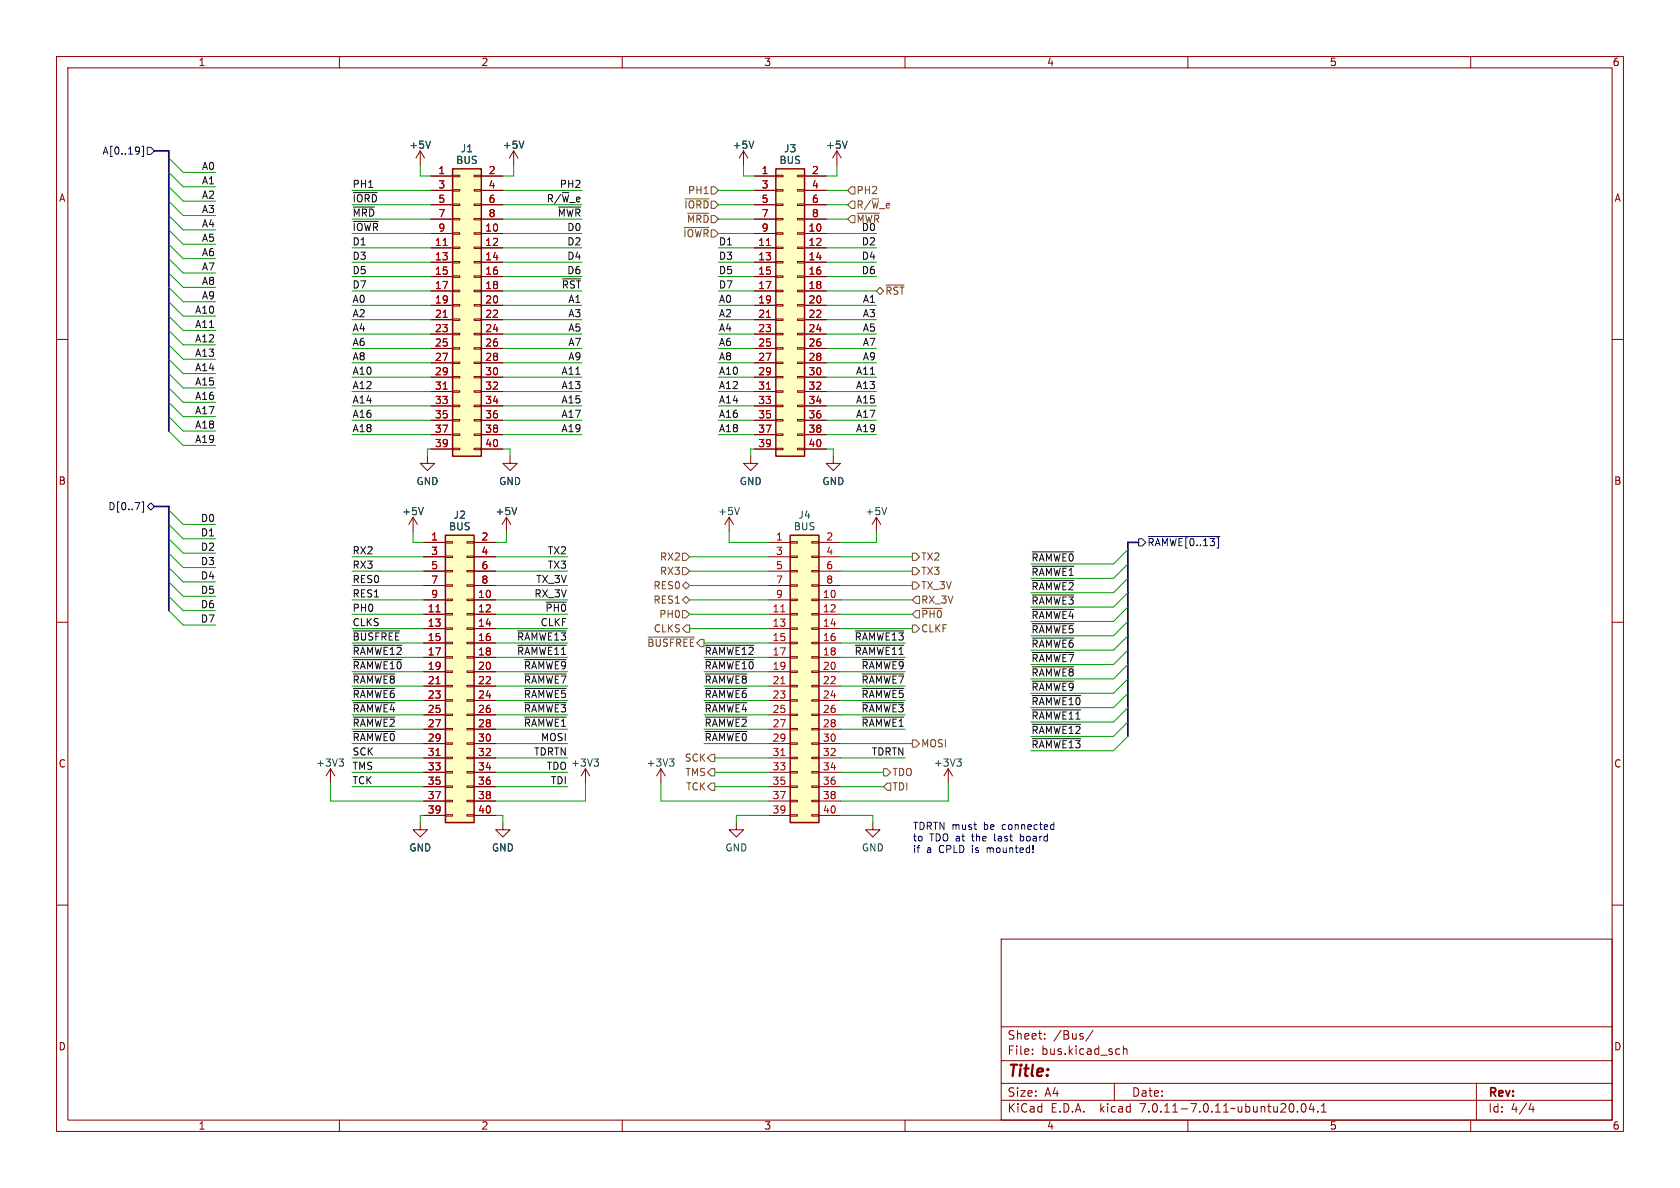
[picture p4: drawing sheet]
<svg xmlns="http://www.w3.org/2000/svg" width="297mm" height="210mm" viewBox="0 0 297 210" stroke-linecap="round" stroke-linejoin="round" font-family="sans-serif">
<g fill="none" stroke="#840000" stroke-width=".18">
<path d="M10 10h277v190h-277zM12 12h273v186h-273zM60 10v2M110 10v2M160 10v2M210 10v2M260 10v2M74.3 26.7l-.8 1.2M74.3 26.7v2.5M74.3 26.7l.8 1.2M76.2 31.1h3.8M76.2 33.7h3.8"/>
<path d="M76.2 36.2h3.8M76.2 38.7h3.8M80 38.6h1.3v.3h-1.3zM80 36.1h1.3v.2h-1.3zM80 33.5h1.3v.3h-1.3zM80 31h1.3v.2h-1.3zM83.8 38.6h1.3v.3h-1.3zM83.8 36.1h1.3v.2h-1.3zM83.8 33.5h1.3v.3h-1.3zM83.8 31h1.3v.2h-1.3zM85.1 31.1h3.8M85.1 33.7h3.8"/>
<path d="M85.1 36.2h3.8M85.1 38.7h3.8M90.8 26.7l.8 1.2M90.8 26.7v2.5M90.8 26.7l-.8 1.2M131.4 26.7l-.7 1.2M131.4 26.7v2.5M131.4 26.7l.8 1.2M133.3 31.1h3.9M133.3 33.7h3.9M133.3 36.2h3.9M133.3 38.7h3.9"/>
<path d="M137.2 38.6h1.2v.3h-1.2zM137.2 36.1h1.2v.2h-1.2zM137.2 33.5h1.2v.3h-1.2zM137.2 31h1.2v.2h-1.2zM141 38.6h1.2v.3h-1.2zM141 36.1h1.2v.2h-1.2zM141 33.5h1.2v.3h-1.2zM141 31h1.2v.2h-1.2zM142.2 31.1h3.8M142.2 33.7h3.8M142.2 36.2h3.8M142.2 38.7h3.8"/>
<path d="M148 26.7l.7 1.2M148 26.7v2.5M148 26.7l-.8 1.2M10 60h2M76.2 41.3h3.8M76.2 43.8h3.8M76.2 46.4h3.8M76.2 48.9h3.8M76.2 51.4h3.8M76.2 54h3.8M76.2 56.5h3.8M76.2 59.1h3.8"/>
<path d="M80 58.9h1.3v.3h-1.3zM80 56.4h1.3v.2h-1.3zM80 53.8h1.3v.3h-1.3zM80 51.3h1.3v.3h-1.3zM80 48.8h1.3v.2h-1.3zM80 46.2h1.3v.3h-1.3zM80 43.7h1.3v.2h-1.3zM80 41.1h1.3v.3h-1.3zM83.8 58.9h1.3v.3h-1.3zM83.8 56.4h1.3v.2h-1.3zM83.8 53.8h1.3v.3h-1.3zM83.8 51.3h1.3v.3h-1.3z"/>
<path d="M83.8 48.8h1.3v.2h-1.3zM83.8 46.2h1.3v.3h-1.3zM83.8 43.7h1.3v.2h-1.3zM83.8 41.1h1.3v.3h-1.3zM85.1 41.3h3.8M85.1 43.8h3.8M85.1 46.4h3.8M85.1 48.9h3.8M85.1 51.4h3.8M85.1 54h3.8M85.1 56.5h3.8M85.1 59.1h3.8"/>
<path d="M133.3 41.3h3.9M133.3 43.8h3.9M133.3 46.4h3.9M133.3 48.9h3.9M133.3 51.4h3.9M133.3 54h3.9M133.3 56.5h3.9M133.3 59.1h3.9M137.2 58.9h1.2v.3h-1.2zM137.2 56.4h1.2v.2h-1.2zM137.2 53.8h1.2v.3h-1.2zM137.2 51.3h1.2v.3h-1.2z"/>
<path d="M137.2 48.8h1.2v.2h-1.2zM137.2 46.2h1.2v.3h-1.2zM137.2 43.7h1.2v.2h-1.2zM137.2 41.1h1.2v.3h-1.2zM141 58.9h1.2v.3h-1.2zM141 56.4h1.2v.2h-1.2zM141 53.8h1.2v.3h-1.2zM141 51.3h1.2v.3h-1.2zM141 48.8h1.2v.2h-1.2zM141 46.2h1.2v.3h-1.2zM141 43.7h1.2v.2h-1.2zM141 41.1h1.2v.3h-1.2z"/>
<path d="M142.2 41.3h3.8M142.2 43.8h3.8M142.2 46.4h3.8M142.2 48.9h3.8M142.2 51.4h3.8M142.2 54h3.8M142.2 56.5h3.8M142.2 59.1h3.8M285 60h2M76.2 61.6h3.8M76.2 64.1h3.8M76.2 66.7h3.8"/>
<path d="M76.2 69.2h3.8M76.2 71.8h3.8M76.2 74.3h3.8M76.2 76.8h3.8M76.2 79.4h3.8M80 79.2h1.3v.3h-1.3zM80 76.7h1.3v.3h-1.3zM80 74.2h1.3v.2h-1.3zM80 71.6h1.3v.3h-1.3zM80 69.1h1.3v.2h-1.3zM80 66.5h1.3v.3h-1.3zM80 64h1.3v.3h-1.3z"/>
<path d="M80 61.5h1.3v.2h-1.3zM83.8 79.2h1.3v.3h-1.3zM83.8 76.7h1.3v.3h-1.3zM83.8 74.2h1.3v.2h-1.3zM83.8 71.6h1.3v.3h-1.3zM83.8 69.1h1.3v.2h-1.3zM83.8 66.5h1.3v.3h-1.3zM83.8 64h1.3v.3h-1.3zM83.8 61.5h1.3v.2h-1.3zM85.1 61.6h3.8M85.1 64.1h3.8M85.1 66.7h3.8"/>
<path d="M85.1 69.2h3.8M85.1 71.8h3.8M85.1 74.3h3.8M85.1 76.8h3.8M85.1 79.4h3.8M133.3 61.6h3.9M133.3 64.1h3.9M133.3 66.7h3.9M133.3 69.2h3.9M133.3 71.8h3.9M133.3 74.3h3.9M133.3 76.8h3.9"/>
<path d="M133.3 79.4h3.9M137.2 79.2h1.2v.3h-1.2zM137.2 76.7h1.2v.3h-1.2zM137.2 74.2h1.2v.2h-1.2zM137.2 71.6h1.2v.3h-1.2zM137.2 69.1h1.2v.2h-1.2zM137.2 66.5h1.2v.3h-1.2zM137.2 64h1.2v.3h-1.2zM137.2 61.5h1.2v.2h-1.2zM141 79.2h1.2v.3h-1.2zM141 76.7h1.2v.3h-1.2zM141 74.2h1.2v.2h-1.2z"/>
<path d="M141 71.6h1.2v.3h-1.2zM141 69.1h1.2v.2h-1.2zM141 66.5h1.2v.3h-1.2zM141 64h1.2v.3h-1.2zM141 61.5h1.2v.2h-1.2zM142.2 61.6h3.8M142.2 64.1h3.8M142.2 66.7h3.8M142.2 69.2h3.8M142.2 71.8h3.8M142.2 74.3h3.8M142.2 76.8h3.8"/>
<path d="M142.2 79.4h3.8M73 91.4l-.7 1.3M73 91.4v2.6M73 91.4l.8 1.3M74.9 95.9h3.8M74.9 98.4h3.8M75.6 80.6v1.3h1.2l-1.2 1.3-1.3-1.3h1.3M78.7 98.3h1.3v.3h-1.3zM78.7 95.8h1.3v.2h-1.3zM82.5 98.3h1.3v.3h-1.3zM82.5 95.8h1.3v.2h-1.3zM83.8 95.9h3.8"/>
<path d="M83.8 98.4h3.8M89.5 91.4l.8 1.3M89.5 91.4v2.6M89.5 91.4l-.7 1.3M90.2 80.6v1.3h1.2l-1.2 1.3-1.3-1.3h1.3M128.9 91.4l-.8 1.3M128.9 91.4v2.6M128.9 91.4l.8 1.3M132.7 80.6v1.3h1.3l-1.3 1.3-1.3-1.3h1.3M135.9 95.9h3.8M135.9 98.4h3.8M139.7 98.3h1.3v.3h-1.3z"/>
<path d="M139.7 95.8h1.3v.2h-1.3zM143.5 98.3h1.3v.3h-1.3zM143.5 95.8h1.3v.2h-1.3zM144.8 95.9h3.8M144.8 98.4h3.8M147.3 80.6v1.3h1.3l-1.3 1.3-1.3-1.3h1.3M154.9 91.4l.8 1.3M154.9 91.4v2.6M154.9 91.4l-.7 1.3M10 110h2M74.9 106h3.8M74.9 108.6h3.8"/>
<path d="M74.9 111.1h3.8M74.9 113.7h3.8M74.9 116.2h3.8M74.9 118.7h3.8M74.9 101h3.8M74.9 103.5h3.8M78.7 118.6h1.3v.3h-1.3zM78.7 116.1h1.3v.2h-1.3zM78.7 113.5h1.3v.3h-1.3zM78.7 111h1.3v.3h-1.3zM78.7 108.5h1.3v.2h-1.3zM78.7 105.9h1.3v.3h-1.3z"/>
<path d="M78.7 103.4h1.3v.2h-1.3zM78.7 100.8h1.3v.3h-1.3zM82.5 118.6h1.3v.3h-1.3zM82.5 116.1h1.3v.2h-1.3zM82.5 113.5h1.3v.3h-1.3zM82.5 111h1.3v.3h-1.3zM82.5 108.5h1.3v.2h-1.3zM82.5 105.9h1.3v.3h-1.3zM82.5 103.4h1.3v.2h-1.3zM82.5 100.8h1.3v.3h-1.3zM83.8 106h3.8M83.8 108.6h3.8"/>
<path d="M83.8 111.1h3.8M83.8 113.7h3.8M83.8 116.2h3.8M83.8 118.7h3.8M83.8 101h3.8M83.8 103.5h3.8M135.9 106h3.8M135.9 108.6h3.8M135.9 111.1h3.8M135.9 113.7h3.8M135.9 116.2h3.8M135.9 118.7h3.8"/>
<path d="M135.9 101h3.8M135.9 103.5h3.8M139.7 118.6h1.3v.3h-1.3zM139.7 116.1h1.3v.2h-1.3zM139.7 113.5h1.3v.3h-1.3zM139.7 111h1.3v.3h-1.3zM139.7 108.5h1.3v.2h-1.3zM139.7 105.9h1.3v.3h-1.3zM139.7 103.4h1.3v.2h-1.3zM139.7 100.8h1.3v.3h-1.3zM143.5 118.6h1.3v.3h-1.3zM143.5 116.1h1.3v.2h-1.3z"/>
<path d="M143.5 113.5h1.3v.3h-1.3zM143.5 111h1.3v.3h-1.3zM143.5 108.5h1.3v.2h-1.3zM143.5 105.9h1.3v.3h-1.3zM143.5 103.4h1.3v.2h-1.3zM143.5 100.8h1.3v.3h-1.3zM144.8 106h3.8M144.8 108.6h3.8M144.8 111.1h3.8M144.8 113.7h3.8M144.8 116.2h3.8M144.8 118.7h3.8"/>
<path d="M144.8 101h3.8M144.8 103.5h3.8M285 110h2M58.4 135.9l-.7 1.3M58.4 135.9v2.5M58.4 135.9l.8 1.3M74.9 121.3h3.8M74.9 123.8h3.8M74.9 126.4h3.8M74.9 128.9h3.8M74.9 131.4h3.8M74.9 134h3.8"/>
<path d="M74.9 136.5h3.8M74.9 139.1h3.8M78.7 138.9h1.3v.3h-1.3zM78.7 136.4h1.3v.3h-1.3zM78.7 133.9h1.3v.2h-1.3zM78.7 131.3h1.3v.3h-1.3zM78.7 128.8h1.3v.2h-1.3zM78.7 126.2h1.3v.3h-1.3zM78.7 123.7h1.3v.3h-1.3zM78.7 121.2h1.3v.2h-1.3zM82.5 138.9h1.3v.3h-1.3zM82.5 136.4h1.3v.3h-1.3z"/>
<path d="M82.5 133.9h1.3v.2h-1.3zM82.5 131.3h1.3v.3h-1.3zM82.5 128.8h1.3v.2h-1.3zM82.5 126.2h1.3v.3h-1.3zM82.5 123.7h1.3v.3h-1.3zM82.5 121.2h1.3v.2h-1.3zM83.8 121.3h3.8M83.8 123.8h3.8M83.8 126.4h3.8M83.8 128.9h3.8M83.8 131.4h3.8M83.8 134h3.8"/>
<path d="M83.8 136.5h3.8M83.8 139.1h3.8M103.5 135.9l-.8 1.3M103.5 135.9v2.5M103.5 135.9l.8 1.3M116.8 135.9l-.7 1.3M116.8 135.9v2.5M116.8 135.9l.8 1.3M135.9 121.3h3.8M135.9 123.8h3.8M135.9 126.4h3.8M135.9 128.9h3.8"/>
<path d="M135.9 131.4h3.8M135.9 134h3.8M135.9 136.5h3.8M135.9 139.1h3.8M139.7 138.9h1.3v.3h-1.3zM139.7 136.4h1.3v.3h-1.3zM139.7 133.9h1.3v.2h-1.3zM139.7 131.3h1.3v.3h-1.3zM139.7 128.8h1.3v.2h-1.3zM139.7 126.2h1.3v.3h-1.3zM139.7 123.7h1.3v.3h-1.3zM139.7 121.2h1.3v.2h-1.3z"/>
<path d="M143.5 138.9h1.3v.3h-1.3zM143.5 136.4h1.3v.3h-1.3zM143.5 133.9h1.3v.2h-1.3zM143.5 131.3h1.3v.3h-1.3zM143.5 128.8h1.3v.2h-1.3zM143.5 126.2h1.3v.3h-1.3zM143.5 123.7h1.3v.3h-1.3zM143.5 121.2h1.3v.2h-1.3zM144.8 121.3h3.8M144.8 123.8h3.8M144.8 126.4h3.8M144.8 128.9h3.8"/>
<path d="M144.8 131.4h3.8M144.8 134h3.8M144.8 136.5h3.8M144.8 139.1h3.8M167.6 135.9l-.7 1.3M167.6 135.9v2.5M167.6 135.9l.8 1.3M10 160h2M74.3 145.4v1.3h1.3l-1.3 1.3-1.3-1.3h1.3M74.9 141.6h3.8M74.9 144.1h3.8M78.7 144h1.3v.3h-1.3z"/>
<path d="M78.7 141.5h1.3v.2h-1.3zM82.5 144h1.3v.3h-1.3zM82.5 141.5h1.3v.2h-1.3zM83.8 141.6h3.8M83.8 144.1h3.8M88.9 145.4v1.3h1.3l-1.3 1.3-1.3-1.3h1.3M130.2 145.4v1.3h1.2l-1.2 1.3-1.3-1.3h1.3M135.9 141.6h3.8M135.9 144.1h3.8M139.7 144h1.3v.3h-1.3zM139.7 141.5h1.3v.2h-1.3zM143.5 144h1.3v.3h-1.3z"/>
<path d="M143.5 141.5h1.3v.2h-1.3zM144.8 141.6h3.8M144.8 144.1h3.8M154.3 145.4v1.3h1.3l-1.3 1.3-1.3-1.3h1.3M285 160h2M177 166h108v32h-108zM60 198v2M110 198v2M160 198v2M177 194.5h108M177 191.5h108M177 187.5h108"/>
<path d="M177 181.5h108M182.5 186.3v.1M182.5 185.5v.1M184.7 183.6v.1M184.7 182.8v.1M193.2 182.1l-1.2 2M197 191.5v3M197.8 185.4l.2 .1M198 186.3l-.2 .1M198.6 184.9v1.5M198.6 185.5l.2-.1 .4 .1v.9M210 198v2"/>
<path d="M229.4 196.5v.1M230.2 195.2l.2-.1a.81 .81 0 0 1 .6 .6 .81 .81 0 0 1-.3 .8l-.2 .1a.81 .81 0 0 1-.3-1.4zM231.8 195l-.3 1.1h.9M232.2 195.6v1M233 196.5v.1M233.6 196.6h.9M233.6 195.5l.4-.4v1.5M260 198v2M261 191.5v6.5M270.7 195l-.4 1.1h.9M271 195.6v1"/>
</g>
<g fill="none" stroke="#006464" stroke-width=".18">
<path d="M76.1 24.9l-.4 1.3M92.6 24.9l-.4 1.3M133.3 24.9l-.5 1.3M149.8 24.9l-.5 1.3M74.8 89.7l-.4 1.3M91.3 89.7l-.4 1.3M130.7 89.7l-.4 1.3M156.8 89.7l-.5 1.3M59.9 134.2h.8l-.4 .4M60.5 134.6l.2 .3v.3l-.2 .2M105 134.2h.8l-.4 .4M105.6 134.6l.2 .3v.3l-.2 .2"/>
<path d="M118.4 134.2h.7l-.4 .4M118.9 134.6l.2 .3v.3l-.2 .2M169.2 134.2h.7l-.4 .4M169.7 134.6l.2 .3v.3l-.2 .2"/>
</g>
<g fill="#ffffc2" stroke="#ffffc2" stroke-width=".18">
<path d="M78.7 94.6h5.1v50.8h-5.1z"/>
<path d="M80 29.8h5.1v50.8h-5.1z"/>
<path d="M137.2 29.8h5v50.8h-5z"/>
<path d="M139.7 94.6h5.1v50.8h-5.1z"/>
</g>
<path d="M80 29.8h5.1v50.8h-5.1zM137.2 29.8h5v50.8h-5zM78.7 94.6h5.1v50.8h-5.1zM139.7 94.6h5.1v50.8h-5.1z" fill="none" stroke="#840000" stroke-width=".25"/>
<path d="M78.3 43.4h.8M78.3 56.1h.8M135.5 43.4h.7M135.5 56.1h.7M78.3 68.8h.8M135.5 68.8h.7M77.1 108.2h.7M138 108.2h.8M77.1 120.9h.7M77.1 133.6h.7M138 120.9h.8M138 133.6h.8" fill="none" stroke="#a90000" stroke-width=".18"/>
<g fill="none" stroke="#725600" stroke-width=".18">
<path d="M121.1 35.2h4.2M121.6 37.7h3.7M125.7 33h.7l.6 .7-.6 .6h-.7zM150.5 33h.6v1.3h-.6l-.6-.6zM150.5 35.6h.6v1.2h-.6l-.6-.6zM150.5 38.1h.6v1.3h-.6l-.6-.7zM151.5 37.7h4M120.9 40.2h4.4M154.9 51.4l.7-.6 .6 .6-.6 .7zM156.6 50.4h3.2M120.6 97.8h.7l.6 .6-.6 .7h-.7zM161.3 97.8h.6l.7 .6-.7 .7h-.6z"/>
<path d="M114.6 112.6h8.2M120.6 108h.7l.6 .6-.6 .6h-.7zM120.6 106l.7-.6 .6 .6-.6 .7zM120.6 103.5l.7-.6 .6 .6-.6 .6zM120.6 100.3h.7l.6 .7-.6 .6h-.7zM121.3 110.5h.6v1.3h-.6l-.7-.7zM161.3 102.9h.6l.7 .6-.7 .6h-.6zM161.3 100.3h.6l.7 .7-.7 .6h-.6zM161.3 110.5h.6l.7 .6-.7 .7h-.6zM161.9 108h.7v1.2h-.7l-.6-.6zM161.9 105.4h.7v1.3h-.7l-.6-.7zM163 107.5h3.5"/>
<path d="M125.1 139.1l.6-.7h.7v1.3h-.7zM125.7 135.9h.7v1.3h-.7l-.6-.7zM125.7 133.4h.7v1.2h-.7l-.6-.6zM156.2 135.9h.6l.7 .6-.7 .7h-.6zM156.8 138.4h.7v1.3h-.7l-.6-.6zM161.3 130.8h.6l.7 .6-.7 .7h-.6z"/>
</g>
<path d="M24.6 26.1v.8M24.7 26.5l-.1 .1M25.1 25.9h.3v1.8h-.3M26 26h.7l.6 .7-.6 .6h-.7zM25.1 88.7h.3v1.8h-.3M26 89.5l.7-.6 .6 .6-.6 .7zM201.3 95.3h.6l.7 .6-.7 .6h-.6zM203 94.8h12.7" fill="none" stroke="#000084" stroke-width=".18"/>
<g fill="none" stroke="#0f0f0f" stroke-width=".18">
<path d="M62.5 36.6h3.7M62.5 39.1h4.4M62.5 34.1h4.2M98.7 36.6h3.9M99.4 49.3h3.2M182.5 97.6h7.3M62.5 116.6h8.5M62.5 119.1h7.3M62.5 114.1h8.5M62.5 111.5h8.2M91.5 114.1h8.6M91.5 111.5h8.6"/>
<path d="M92.7 116.6h7.4M92.7 119.1h7.4M96.5 106.4h3.6M124.7 116.6h8.6M124.7 119.1h7.4M124.7 114.1h8.6M151.2 114.1h8.6M151.2 111.5h8.6M152.4 116.6h7.4M152.4 119.1h7.4M182.5 115.3h7.3M182.5 117.9h7.3"/>
<path d="M182.5 100.1h7.3M182.5 107.7h7.3M182.5 105.2h7.3M182.5 102.6h7.3M182.5 110.3h7.3M182.5 112.8h7.3M62.5 121.7h7.3M62.5 124.2h7.3M62.5 126.8h7.3M62.5 129.3h7.3M92.7 121.7h7.4M92.7 124.2h7.4"/>
<path d="M92.7 126.8h7.4M124.7 121.7h7.4M124.7 124.2h7.4M124.7 126.8h7.4M124.7 129.3h7.4M152.4 121.7h7.4M152.4 124.2h7.4M152.4 126.8h7.4M182.5 128h8.5M182.5 125.5h8.5M182.5 130.6h8.5M182.5 120.4h7.3"/>
<path d="M182.5 123h8.5"/>
</g>
<path d="M180.4 147.4v1.3M180.4 148.6l.1 .1M180.5 147.8l-.1 .1M185.9 145.8h.4M186.3 145.4v1.2M186.3 146.6h-.4" fill="none" stroke="#0000c2" stroke-width=".18"/>
<path d="M27.3 26.7h2.5v49.5M27.3 89.5h2.5v18.5M201.3 95.9h-1.9v34.3" fill="none" stroke="#000084" stroke-width=".3"/>
<g fill="none" stroke="#009600" stroke-width=".18">
<path d="M29.8 38.1l2.6 2.5h5.7M29.8 33l2.6 2.6h5.7M29.8 35.6l2.6 2.5h5.7M29.8 30.5l2.6 2.5h5.7M29.8 27.9l2.6 2.6h5.7M62.2 38.7h14M62.2 33.7h14M62.2 36.2h14M74.3 29.2v1.9h1.9M88.9 38.7h14M88.9 33.7h14M88.9 36.2h14"/>
<path d="M90.8 29.2v1.9h-1.9M127 38.7h6.3M127 33.7h6.3M127 36.2h6.3M131.4 29.2v1.9h1.9M146 38.7h3.9M146 33.7h3.9M146 36.2h3.9M148 29.2v1.9h-2M29.8 58.4l2.6 2.6h5.7M29.8 45.7l2.6 2.6h5.7M29.8 55.9l2.6 2.5h5.7"/>
<path d="M29.8 43.2l2.6 2.5h5.7M29.8 40.6l2.6 2.6h5.7M29.8 50.8l2.6 2.5h5.7M29.8 53.3l2.6 2.6h5.7M29.8 48.3l2.6 2.5h5.7M62.2 54h14M62.2 51.4h14M62.2 56.5h14M62.2 46.4h14M62.2 48.9h14M62.2 43.8h14M62.2 41.3h14"/>
<path d="M62.2 59.1h14M88.9 54h14M88.9 51.4h14M88.9 56.5h14M88.9 46.4h14M88.9 48.9h14M88.9 43.8h14M88.9 41.3h14M88.9 59.1h14M127 54h6.3M127 51.4h6.3M127 56.5h6.3"/>
<path d="M127 46.4h6.3M127 48.9h6.3M127 43.8h6.3M127 41.3h6.3M127 59.1h6.3M146 54h8.9M146 51.4h8.9M146 56.5h8.9M146 46.4h8.9M146 48.9h8.9M146 43.8h8.9M146 41.3h8.9"/>
<path d="M146 59.1h8.9M29.8 61l2.6 2.5h5.7M29.8 63.5l2.6 2.5h5.7M29.8 66l2.6 2.6h5.7M29.8 68.6l2.6 2.5h5.7M29.8 71.1l2.6 2.6h5.7M29.8 73.7l2.6 2.5h5.7M29.8 76.2l2.6 2.5h5.7M62.2 76.8h14M62.2 74.3h14M62.2 61.6h14M62.2 69.2h14"/>
<path d="M62.2 71.8h14M62.2 64.1h14M62.2 66.7h14M76.2 79.4h-.6v1.2M88.9 79.4h1.3v1.2M88.9 76.8h14M88.9 74.3h14M88.9 61.6h14M88.9 69.2h14M88.9 71.8h14M88.9 64.1h14M88.9 66.7h14"/>
<path d="M127 76.8h6.3M127 74.3h6.3M127 61.6h6.3M127 69.2h6.3M127 71.8h6.3M127 64.1h6.3M127 66.7h6.3M133.3 79.4h-.6v1.2M146 79.4h1.3v1.2M146 76.8h8.9M146 74.3h8.9M146 61.6h8.9"/>
<path d="M146 69.2h8.9M146 71.8h8.9M146 64.1h8.9M146 66.7h8.9M29.8 95.3l2.6 2.5h5.7M29.8 97.8l2.6 2.5h5.7M29.8 92.7l2.6 2.6h5.7M29.8 90.2l2.6 2.5h5.7M62.2 98.4h12.7M73 94v1.9h1.9M87.6 98.4h12.7M89.5 94v1.9h-1.9"/>
<path d="M121.9 98.4h14M128.9 94v1.9h7M148.6 98.4h12.7M154.9 94v1.9h-6.3M199.4 99.7l-2.6 2.5h-14.6M199.4 97.2l-2.6 2.5h-14.6M29.8 108l2.6 2.5h5.7M29.8 105.4l2.6 2.6h5.7M29.8 102.9l2.6 2.5h5.7M29.8 100.3l2.6 2.6h5.7M62.2 118.7h12.7M62.2 113.7h12.7"/>
<path d="M62.2 116.2h12.7M62.2 111.1h12.7M62.2 108.6h12.7M62.2 106h12.7M62.2 101h12.7M62.2 103.5h12.7M87.6 118.7h12.7M87.6 113.7h12.7M87.6 116.2h12.7M87.6 111.1h12.7M87.6 108.6h12.7M87.6 106h12.7"/>
<path d="M87.6 101h12.7M87.6 103.5h12.7M121.9 111.1h14M121.9 108.6h14M121.9 106h14M121.9 101h14M121.9 103.5h14M124.5 118.7h11.4M124.5 113.7h11.4M124.5 116.2h11.4M148.6 118.7h11.4M148.6 113.7h11.4"/>
<path d="M148.6 116.2h11.4M148.6 111.1h12.7M148.6 108.6h12.7M148.6 106h12.7M148.6 101h12.7M148.6 103.5h12.7M199.4 109.9l-2.6 2.5h-14.6M199.4 104.8l-2.6 2.5h-14.6M199.4 107.3l-2.6 2.6h-14.6M199.4 112.4l-2.6 2.5h-14.6M199.4 114.9l-2.6 2.6h-14.6M199.4 117.5l-2.6 2.5h-14.6"/>
<path d="M199.4 102.2l-2.6 2.6h-14.6M58.4 138.4v3.2h16.5M62.2 121.3h12.7M62.2 128.9h12.7M62.2 131.4h12.7M62.2 136.5h12.7M62.2 134h12.7M62.2 139.1h12.7M62.2 126.4h12.7M62.2 123.8h12.7M87.6 121.3h12.7M87.6 128.9h12.7"/>
<path d="M87.6 131.4h12.7M87.6 136.5h12.7M87.6 134h12.7M87.6 139.1h12.7M87.6 126.4h12.7M87.6 123.8h12.7M103.5 138.4v3.2h-15.9M116.8 138.4v3.2h19.1M124.5 121.3h11.4M124.5 128.9h11.4M124.5 131.4h11.4M124.5 126.4h11.4"/>
<path d="M124.5 123.8h11.4M126.4 136.5h9.5M126.4 134h9.5M126.4 139.1h9.5M148.6 121.3h11.4M148.6 128.9h11.4M148.6 131.4h12.7M148.6 136.5h7.6M148.6 134h11.4M148.6 139.1h7.6M148.6 126.4h11.4M148.6 123.8h11.4"/>
<path d="M167.6 138.4v3.2h-19M199.4 125.1l-2.6 2.5h-14.6M199.4 127.6l-2.6 2.6h-14.6M199.4 130.2l-2.6 2.5h-14.6M199.4 120l-2.6 2.6h-14.6M199.4 122.6l-2.6 2.5h-14.6M74.9 144.1h-.6v1.3M87.6 144.1h1.3v1.3M135.9 144.1h-5.7v1.3M148.6 144.1h5.7v1.3"/>
</g>
<text font-size="2.8" fill="#840000" x="178" y="190.9">Title:</text>
<g font-size="2.1" fill="#840000">
<text x="178" y="184">Sheet:</text>
<text x="186.2" y="184">/Bus/</text>
<text x="178" y="186.7">File:</text>
<text x="184.1" y="186.7">bus.kicad_sch</text>
<text x="178" y="196.9">KiCad</text>
<text x="178" y="194.1">Size:</text>
<text x="184.7" y="194.1">A4</text>
<text x="185.7" y="196.9">E.D.A.</text>
<text x="194.6" y="196.9">kicad</text>
<text x="200" y="194.1">Date:</text>
<text x="201.8" y="196.9">7.0.11-7.0.11~ubuntu20.04.1</text>
<text x="263" y="194.3">Rev:</text>
<text x="263" y="196.9">Id:</text>
<text x="267.1" y="196.9">4/4</text>
</g>
<g font-size="1.8" fill="#840000">
<text x="35" y="11.9">1</text>
<text x="85" y="11.9">2</text>
<text x="135" y="11.9">3</text>
<text x="185" y="11.9">4</text>
<text x="235" y="11.9">5</text>
<text x="285" y="11.9">6</text>
<text x="10.3" y="35.9">A</text>
<text x="285.3" y="35.9">A</text>
<text x="10.3" y="85.9">B</text>
<text x="285.3" y="85.9">B</text>
<text x="10.3" y="135.9">C</text>
<text x="285.3" y="135.9">C</text>
<text x="10.3" y="185.9">D</text>
<text x="285.3" y="185.9">D</text>
<text x="35" y="199.9">1</text>
<text x="85" y="199.9">2</text>
<text x="135" y="199.9">3</text>
<text x="185" y="199.9">4</text>
<text x="235" y="199.9">5</text>
<text x="285" y="199.9">6</text>
</g>
<g font-size="1.8" fill="#000084">
<text x="18" y="27.5">A[0..19]</text>
<text x="19" y="90.4">D[0..7]</text>
<text x="202.8" y="96.7">~{RAMWE[0..13]}</text>
</g>
<g font-size="1.8" fill="#006464">
<text x="72.3" y="26.5">+5V</text>
<text x="80.5" y="29.2">BUS</text>
<text x="81.4" y="27.1">J1</text>
<text x="88.8" y="26.5">+5V</text>
<text x="129.4" y="26.5">+5V</text>
<text x="137.7" y="29.2">BUS</text>
<text x="138.5" y="27.1">J3</text>
<text x="145.9" y="26.5">+5V</text>
<text x="73.5" y="86">GND</text>
<text x="88.1" y="86">GND</text>
<text x="130.7" y="86">GND</text>
<text x="145.3" y="86">GND</text>
<text x="71" y="91.3">+5V</text>
<text x="79.3" y="93.9">BUS</text>
<text x="80.1" y="91.9">J2</text>
<text x="87.5" y="91.3">+5V</text>
<text x="126.9" y="91.3">+5V</text>
<text x="140.2" y="93.9">BUS</text>
<text x="141" y="91.9">J4</text>
<text x="152.9" y="91.3">+5V</text>
<text x="55.8" y="135.7">+3V3</text>
<text x="100.9" y="135.7">+3V3</text>
<text x="114.2" y="135.7">+3V3</text>
<text x="165" y="135.7">+3V3</text>
<text x="72.3" y="150.7">GND</text>
<text x="86.9" y="150.7">GND</text>
<text x="128.1" y="150.7">GND</text>
<text x="152.3" y="150.7">GND</text>
</g>
<g font-size="1.8" fill="#0f0f0f">
<text x="35.6" y="32.7">A1</text>
<text x="35.6" y="30.1">A0</text>
<text x="35.6" y="35.2">A2</text>
<text x="62.2" y="35.8">~{IORD}</text>
<text x="62.2" y="33.3">PH1</text>
<text x="96.6" y="35.8">R/~{W}_e</text>
<text x="98.9" y="33.3">PH2</text>
<text x="35.6" y="37.8">A3</text>
<text x="35.6" y="40.3">A4</text>
<text x="62.2" y="38.4">~{MRD}</text>
<text x="62.2" y="40.9">~{IOWR}</text>
<text x="98.5" y="38.4">~{MWR}</text>
<text x="100.2" y="40.9">D0</text>
<text x="152.3" y="40.9">D0</text>
<text x="35.6" y="47.9">A7</text>
<text x="35.6" y="42.8">A5</text>
<text x="35.6" y="45.4">A6</text>
<text x="62.2" y="43.5">D1</text>
<text x="62.2" y="46">D3</text>
<text x="100.2" y="46">D4</text>
<text x="100.2" y="43.5">D2</text>
<text x="127" y="46">D3</text>
<text x="127" y="43.5">D1</text>
<text x="152.3" y="43.5">D2</text>
<text x="152.3" y="46">D4</text>
<text x="35.6" y="53">A9</text>
<text x="35.6" y="50.5">A8</text>
<text x="62.2" y="51.1">D7</text>
<text x="62.2" y="53.6">A0</text>
<text x="62.2" y="48.5">D5</text>
<text x="99.2" y="51.1">~{RST}</text>
<text x="100.2" y="48.5">D6</text>
<text x="100.4" y="53.6">A1</text>
<text x="127" y="53.6">A0</text>
<text x="127" y="48.5">D5</text>
<text x="127" y="51.1">D7</text>
<text x="152.3" y="48.5">D6</text>
<text x="152.4" y="53.6">A1</text>
<text x="34.4" y="55.5">A10</text>
<text x="34.4" y="58.1">A11</text>
<text x="62.2" y="58.7">A4</text>
<text x="62.2" y="56.2">A2</text>
<text x="100.4" y="56.2">A3</text>
<text x="100.4" y="58.7">A5</text>
<text x="127" y="56.2">A2</text>
<text x="127" y="58.7">A4</text>
<text x="152.4" y="58.7">A5</text>
<text x="152.4" y="56.2">A3</text>
<text x="34.4" y="65.7">A14</text>
<text x="34.4" y="63.2">A13</text>
<text x="34.4" y="60.6">A12</text>
<text x="62.2" y="63.8">A8</text>
<text x="62.2" y="61.2">A6</text>
<text x="100.4" y="61.2">A7</text>
<text x="100.4" y="63.8">A9</text>
<text x="127" y="61.2">A6</text>
<text x="127" y="63.8">A8</text>
<text x="152.4" y="63.8">A9</text>
<text x="152.4" y="61.2">A7</text>
<text x="34.4" y="68.2">A15</text>
<text x="34.4" y="70.8">A16</text>
<text x="62.2" y="66.3">A10</text>
<text x="62.2" y="71.4">A14</text>
<text x="62.2" y="68.9">A12</text>
<text x="99.2" y="68.9">A13</text>
<text x="99.2" y="71.4">A15</text>
<text x="99.2" y="66.3">A11</text>
<text x="127" y="68.9">A12</text>
<text x="127" y="71.4">A14</text>
<text x="127" y="66.3">A10</text>
<text x="151.2" y="66.3">A11</text>
<text x="151.2" y="71.4">A15</text>
<text x="151.2" y="68.9">A13</text>
<text x="34.4" y="75.9">A18</text>
<text x="34.4" y="73.3">A17</text>
<text x="62.2" y="73.9">A16</text>
<text x="62.2" y="76.5">A18</text>
<text x="99.2" y="76.5">A19</text>
<text x="99.2" y="73.9">A17</text>
<text x="127" y="73.9">A16</text>
<text x="127" y="76.5">A18</text>
<text x="151.2" y="76.5">A19</text>
<text x="151.2" y="73.9">A17</text>
<text x="34.4" y="78.4">A19</text>
<text x="35.4" y="92.4">D0</text>
<text x="35.4" y="94.9">D1</text>
<text x="35.4" y="97.4">D2</text>
<text x="35.4" y="100">D3</text>
<text x="62.2" y="98.1">RX2</text>
<text x="62.2" y="100.6">RX3</text>
<text x="96.7" y="98.1">TX2</text>
<text x="96.7" y="100.6">TX3</text>
<text x="182.2" y="99.3">~{RAMWE0}</text>
<text x="182.2" y="101.9">~{RAMWE1}</text>
<text x="35.4" y="102.5">D4</text>
<text x="35.4" y="105.1">D5</text>
<text x="35.4" y="107.6">D6</text>
<text x="62.2" y="105.7">RES1</text>
<text x="62.2" y="103.2">RES0</text>
<text x="94.4" y="105.7">RX_3V</text>
<text x="94.7" y="103.2">TX_3V</text>
<text x="182.2" y="107">~{RAMWE3}</text>
<text x="182.2" y="104.4">~{RAMWE2}</text>
<text x="35.4" y="110.1">D7</text>
<text x="62.2" y="108.2">PH0</text>
<text x="62.2" y="113.3">~{BUSFREE}</text>
<text x="62.2" y="110.8">CLKS</text>
<text x="91.3" y="113.3">~{RAMWE13}</text>
<text x="95.5" y="110.8">CLKF</text>
<text x="96.3" y="108.2">~{PH0}</text>
<text x="151" y="113.3">~{RAMWE13}</text>
<text x="182.2" y="109.5">~{RAMWE4}</text>
<text x="182.2" y="112">~{RAMWE5}</text>
<text x="62.2" y="118.4">~{RAMWE10}</text>
<text x="62.2" y="115.9">~{RAMWE12}</text>
<text x="91.3" y="115.9">~{RAMWE11}</text>
<text x="92.5" y="118.4">~{RAMWE9}</text>
<text x="114.3" y="114.5">~{BUSFREE}</text>
<text x="124.5" y="115.9">~{RAMWE12} 17</text>
<text x="124.5" y="118.4">~{RAMWE10} 19</text>
<text x="151" y="115.9">~{RAMWE11}</text>
<text x="152.2" y="118.4">~{RAMWE9}</text>
<text x="182.2" y="117.1">~{RAMWE7}</text>
<text x="182.2" y="119.7">~{RAMWE8}</text>
<text x="182.2" y="114.6">~{RAMWE6}</text>
<text x="62.2" y="123.5">~{RAMWE6}</text>
<text x="62.2" y="120.9">~{RAMWE8}</text>
<text x="92.5" y="123.5">~{RAMWE5}</text>
<text x="92.5" y="120.9">~{RAMWE7}</text>
<text x="124.5" y="123.5">~{RAMWE6}</text>
<text x="124.5" y="120.9">~{RAMWE8}</text>
<text x="152.2" y="123.5">~{RAMWE5}</text>
<text x="152.2" y="120.9">~{RAMWE7}</text>
<text x="182.2" y="122.2">~{RAMWE9}</text>
<text x="182.2" y="124.7">~{RAMWE10}</text>
<text x="62.2" y="126">~{RAMWE4}</text>
<text x="62.2" y="131.1">~{RAMWE0}</text>
<text x="62.2" y="128.6">~{RAMWE2}</text>
<text x="92.5" y="126">~{RAMWE3}</text>
<text x="92.5" y="128.6">~{RAMWE1}</text>
<text x="95.5" y="131.1">MOSI</text>
<text x="124.5" y="126">~{RAMWE4}</text>
<text x="124.5" y="128.6">~{RAMWE2}</text>
<text x="124.5" y="131.1">~{RAMWE0}</text>
<text x="152.2" y="128.6">~{RAMWE1}</text>
<text x="152.2" y="126">~{RAMWE3}</text>
<text x="182.2" y="129.8">~{RAMWE12}</text>
<text x="182.2" y="127.3">~{RAMWE11}</text>
<text x="62.2" y="133.6">SCK</text>
<text x="62.2" y="136.2">TMS</text>
<text x="94.3" y="133.6">TDRTN</text>
<text x="96.6" y="136.2">TDO</text>
<text x="154" y="133.6">TDRTN</text>
<text x="182.2" y="132.4">~{RAMWE13}</text>
<text x="62.2" y="138.7">TCK</text>
<text x="97.3" y="138.7">TDI</text>
</g>
<g font-size="1.8" fill="#a90000">
<text x="77.4" y="30.9">1</text>
<text x="77.4" y="33.4">3</text>
<text x="77.4" y="35.9">5</text>
<text x="86.3" y="30.9">2</text>
<text x="86.3" y="33.4">4</text>
<text x="86.3" y="35.9">6</text>
<text x="134.5" y="30.9">1</text>
<text x="134.5" y="33.4">3</text>
<text x="134.5" y="35.9">5</text>
<text x="143.4" y="30.9">2</text>
<text x="143.4" y="33.4">4</text>
<text x="143.4" y="35.9">6</text>
<text x="77.4" y="38.5">7</text>
<text x="77.4" y="41">9</text>
<text x="85.7" y="41">10</text>
<text x="86.3" y="38.5">8</text>
<text x="134.5" y="38.5">7</text>
<text x="134.5" y="41">9</text>
<text x="142.8" y="41">10</text>
<text x="143.4" y="38.5">8</text>
<text x="76.8" y="43.6">11</text>
<text x="76.8" y="46.1">13</text>
<text x="85.7" y="43.6">12</text>
<text x="85.7" y="46.1">14</text>
<text x="133.9" y="43.6">11</text>
<text x="133.9" y="46.1">13</text>
<text x="142.8" y="43.6">12</text>
<text x="142.8" y="46.1">14</text>
<text x="76.8" y="48.6">15</text>
<text x="76.8" y="51.2">17</text>
<text x="76.8" y="53.7">19</text>
<text x="85.7" y="48.6">16</text>
<text x="85.7" y="51.2">18</text>
<text x="85.7" y="53.7">20</text>
<text x="133.9" y="48.6">15</text>
<text x="133.9" y="51.2">17</text>
<text x="133.9" y="53.7">19</text>
<text x="142.8" y="48.6">16</text>
<text x="142.8" y="51.2">18</text>
<text x="142.8" y="53.7">20</text>
<text x="76.8" y="56.3">21</text>
<text x="76.8" y="58.8">23</text>
<text x="85.7" y="56.3">22</text>
<text x="85.7" y="58.8">24</text>
<text x="133.9" y="56.3">21</text>
<text x="133.9" y="58.8">23</text>
<text x="142.8" y="56.3">22</text>
<text x="142.8" y="58.8">24</text>
<text x="76.8" y="61.3">25</text>
<text x="76.8" y="63.9">27</text>
<text x="85.7" y="61.3">26</text>
<text x="85.7" y="63.9">28</text>
<text x="133.9" y="61.3">25</text>
<text x="133.9" y="63.9">27</text>
<text x="142.8" y="61.3">26</text>
<text x="142.8" y="63.9">28</text>
<text x="76.8" y="66.4">29</text>
<text x="76.8" y="69">31</text>
<text x="76.8" y="71.5">33</text>
<text x="85.7" y="66.4">30</text>
<text x="85.7" y="69">32</text>
<text x="85.7" y="71.5">34</text>
<text x="133.9" y="66.4">29</text>
<text x="133.9" y="69">31</text>
<text x="133.9" y="71.5">33</text>
<text x="142.8" y="66.4">30</text>
<text x="142.8" y="69">32</text>
<text x="142.8" y="71.5">34</text>
<text x="76.8" y="74">35</text>
<text x="76.8" y="76.6">37</text>
<text x="85.7" y="74">36</text>
<text x="85.7" y="76.6">38</text>
<text x="133.9" y="74">35</text>
<text x="133.9" y="76.6">37</text>
<text x="142.8" y="74">36</text>
<text x="142.8" y="76.6">38</text>
<text x="76.8" y="79.1">39</text>
<text x="85.7" y="79.1">40</text>
<text x="133.9" y="79.1">39</text>
<text x="142.8" y="79.1">40</text>
<text x="76.1" y="95.6">1</text>
<text x="85" y="95.6">2</text>
<text x="137.1" y="95.6">1</text>
<text x="146" y="95.6">2</text>
<text x="76.1" y="98.2">3</text>
<text x="76.1" y="100.7">5</text>
<text x="85" y="98.2">4</text>
<text x="85" y="100.7">6</text>
<text x="137.1" y="98.2">3</text>
<text x="137.1" y="100.7">5</text>
<text x="146" y="98.2">4</text>
<text x="146" y="100.7">6</text>
<text x="76.1" y="103.3">7</text>
<text x="76.1" y="105.8">9</text>
<text x="84.4" y="105.8">10</text>
<text x="85" y="103.3">8</text>
<text x="137.1" y="103.3">7</text>
<text x="137.1" y="105.8">9</text>
<text x="145.4" y="105.8">10</text>
<text x="146" y="103.3">8</text>
<text x="75.5" y="108.3">11</text>
<text x="75.5" y="110.9">13</text>
<text x="75.5" y="113.4">15</text>
<text x="84.4" y="108.3">12</text>
<text x="84.4" y="110.9">14</text>
<text x="84.4" y="113.4">16</text>
<text x="136.5" y="108.3">11</text>
<text x="136.5" y="110.9">13</text>
<text x="136.5" y="113.4">15</text>
<text x="145.4" y="108.3">12</text>
<text x="145.4" y="110.9">14</text>
<text x="145.4" y="113.4">16</text>
<text x="75.5" y="116">17</text>
<text x="75.5" y="118.5">19</text>
<text x="84.4" y="116">18</text>
<text x="84.4" y="118.5">20</text>
<text x="145.4" y="116">18</text>
<text x="145.4" y="118.5">20</text>
<text x="75.5" y="121">21</text>
<text x="75.5" y="123.6">23</text>
<text x="84.4" y="121">22</text>
<text x="84.4" y="123.6">24</text>
<text x="136.5" y="121">21</text>
<text x="136.5" y="123.6">23</text>
<text x="145.4" y="121">22</text>
<text x="145.4" y="123.6">24</text>
<text x="75.5" y="126.1">25</text>
<text x="75.5" y="128.7">27</text>
<text x="75.5" y="131.2">29</text>
<text x="84.4" y="126.1">26</text>
<text x="84.4" y="128.7">28</text>
<text x="84.4" y="131.2">30</text>
<text x="136.5" y="126.1">25</text>
<text x="136.5" y="128.7">27</text>
<text x="136.5" y="131.2">29</text>
<text x="145.4" y="126.1">26</text>
<text x="145.4" y="128.7">28</text>
<text x="145.4" y="131.2">30</text>
<text x="75.5" y="133.7">31</text>
<text x="75.5" y="136.3">33</text>
<text x="84.4" y="133.7">32</text>
<text x="84.4" y="136.3">34</text>
<text x="136.5" y="133.7">31</text>
<text x="136.5" y="136.3">33</text>
<text x="145.4" y="133.7">32</text>
<text x="145.4" y="136.3">34</text>
<text x="75.5" y="138.8">35</text>
<text x="75.5" y="141.4">37</text>
<text x="75.5" y="143.9">39</text>
<text x="84.4" y="138.8">36</text>
<text x="84.4" y="141.4">38</text>
<text x="84.4" y="143.9">40</text>
<text x="136.5" y="138.8">35</text>
<text x="136.5" y="141.4">37</text>
<text x="136.5" y="143.9">39</text>
<text x="145.4" y="138.8">36</text>
<text x="145.4" y="141.4">38</text>
<text x="145.4" y="143.9">40</text>
</g>
<g font-size="1.8" fill="#725600">
<text x="121.5" y="34.5">PH1</text>
<text x="151.3" y="34.5">PH2</text>
<text x="120.9" y="37.1">~{IORD}</text>
<text x="121.3" y="39.6">~{MRD}</text>
<text x="151.3" y="37.1">R/~{W}_e</text>
<text x="151.3" y="39.6">~{MWR}</text>
<text x="120.7" y="42.1">~{IOWR}</text>
<text x="156.4" y="52.3">~{RST}</text>
<text x="116.6" y="99.3">RX2</text>
<text x="116.6" y="101.8">RX3</text>
<text x="162.8" y="99.3">TX2</text>
<text x="162.8" y="101.8">TX3</text>
<text x="115.4" y="106.9">RES1</text>
<text x="115.4" y="104.4">RES0</text>
<text x="162.8" y="106.9">RX_3V</text>
<text x="162.8" y="104.4">TX_3V</text>
<text x="115.5" y="112">CLKS</text>
<text x="116.4" y="109.4">PH0</text>
<text x="162.8" y="109.4">~{PH0}</text>
<text x="162.8" y="112">CLKF</text>
<text x="121" y="134.8">SCK</text>
<text x="121.1" y="137.4">TMS</text>
<text x="157.7" y="137.4">TDO</text>
<text x="162.8" y="132.3">MOSI</text>
<text x="121.2" y="139.9">TCK</text>
<text x="157.7" y="139.9">TDI</text>
</g>
<g font-size="1.8" fill="#0000c2">
<text x="161.3" y="146.8">TDRTN must</text>
<text x="161.3" y="148.8">to</text>
<text x="164.3" y="148.8">TDO at</text>
<text x="172.1" y="148.8">the</text>
<text x="174" y="146.8">be</text>
<text x="176.3" y="148.8">last</text>
<text x="177.4" y="146.8">connected</text>
<text x="181" y="148.8">board</text>
<text x="161.3" y="150.9">if</text>
<text x="163.8" y="150.9">a</text>
<text x="166.1" y="150.9">CPLD</text>
<text x="172.1" y="150.9">is</text>
<text x="174.9" y="150.9">mounted!</text>
</g>
</svg>
